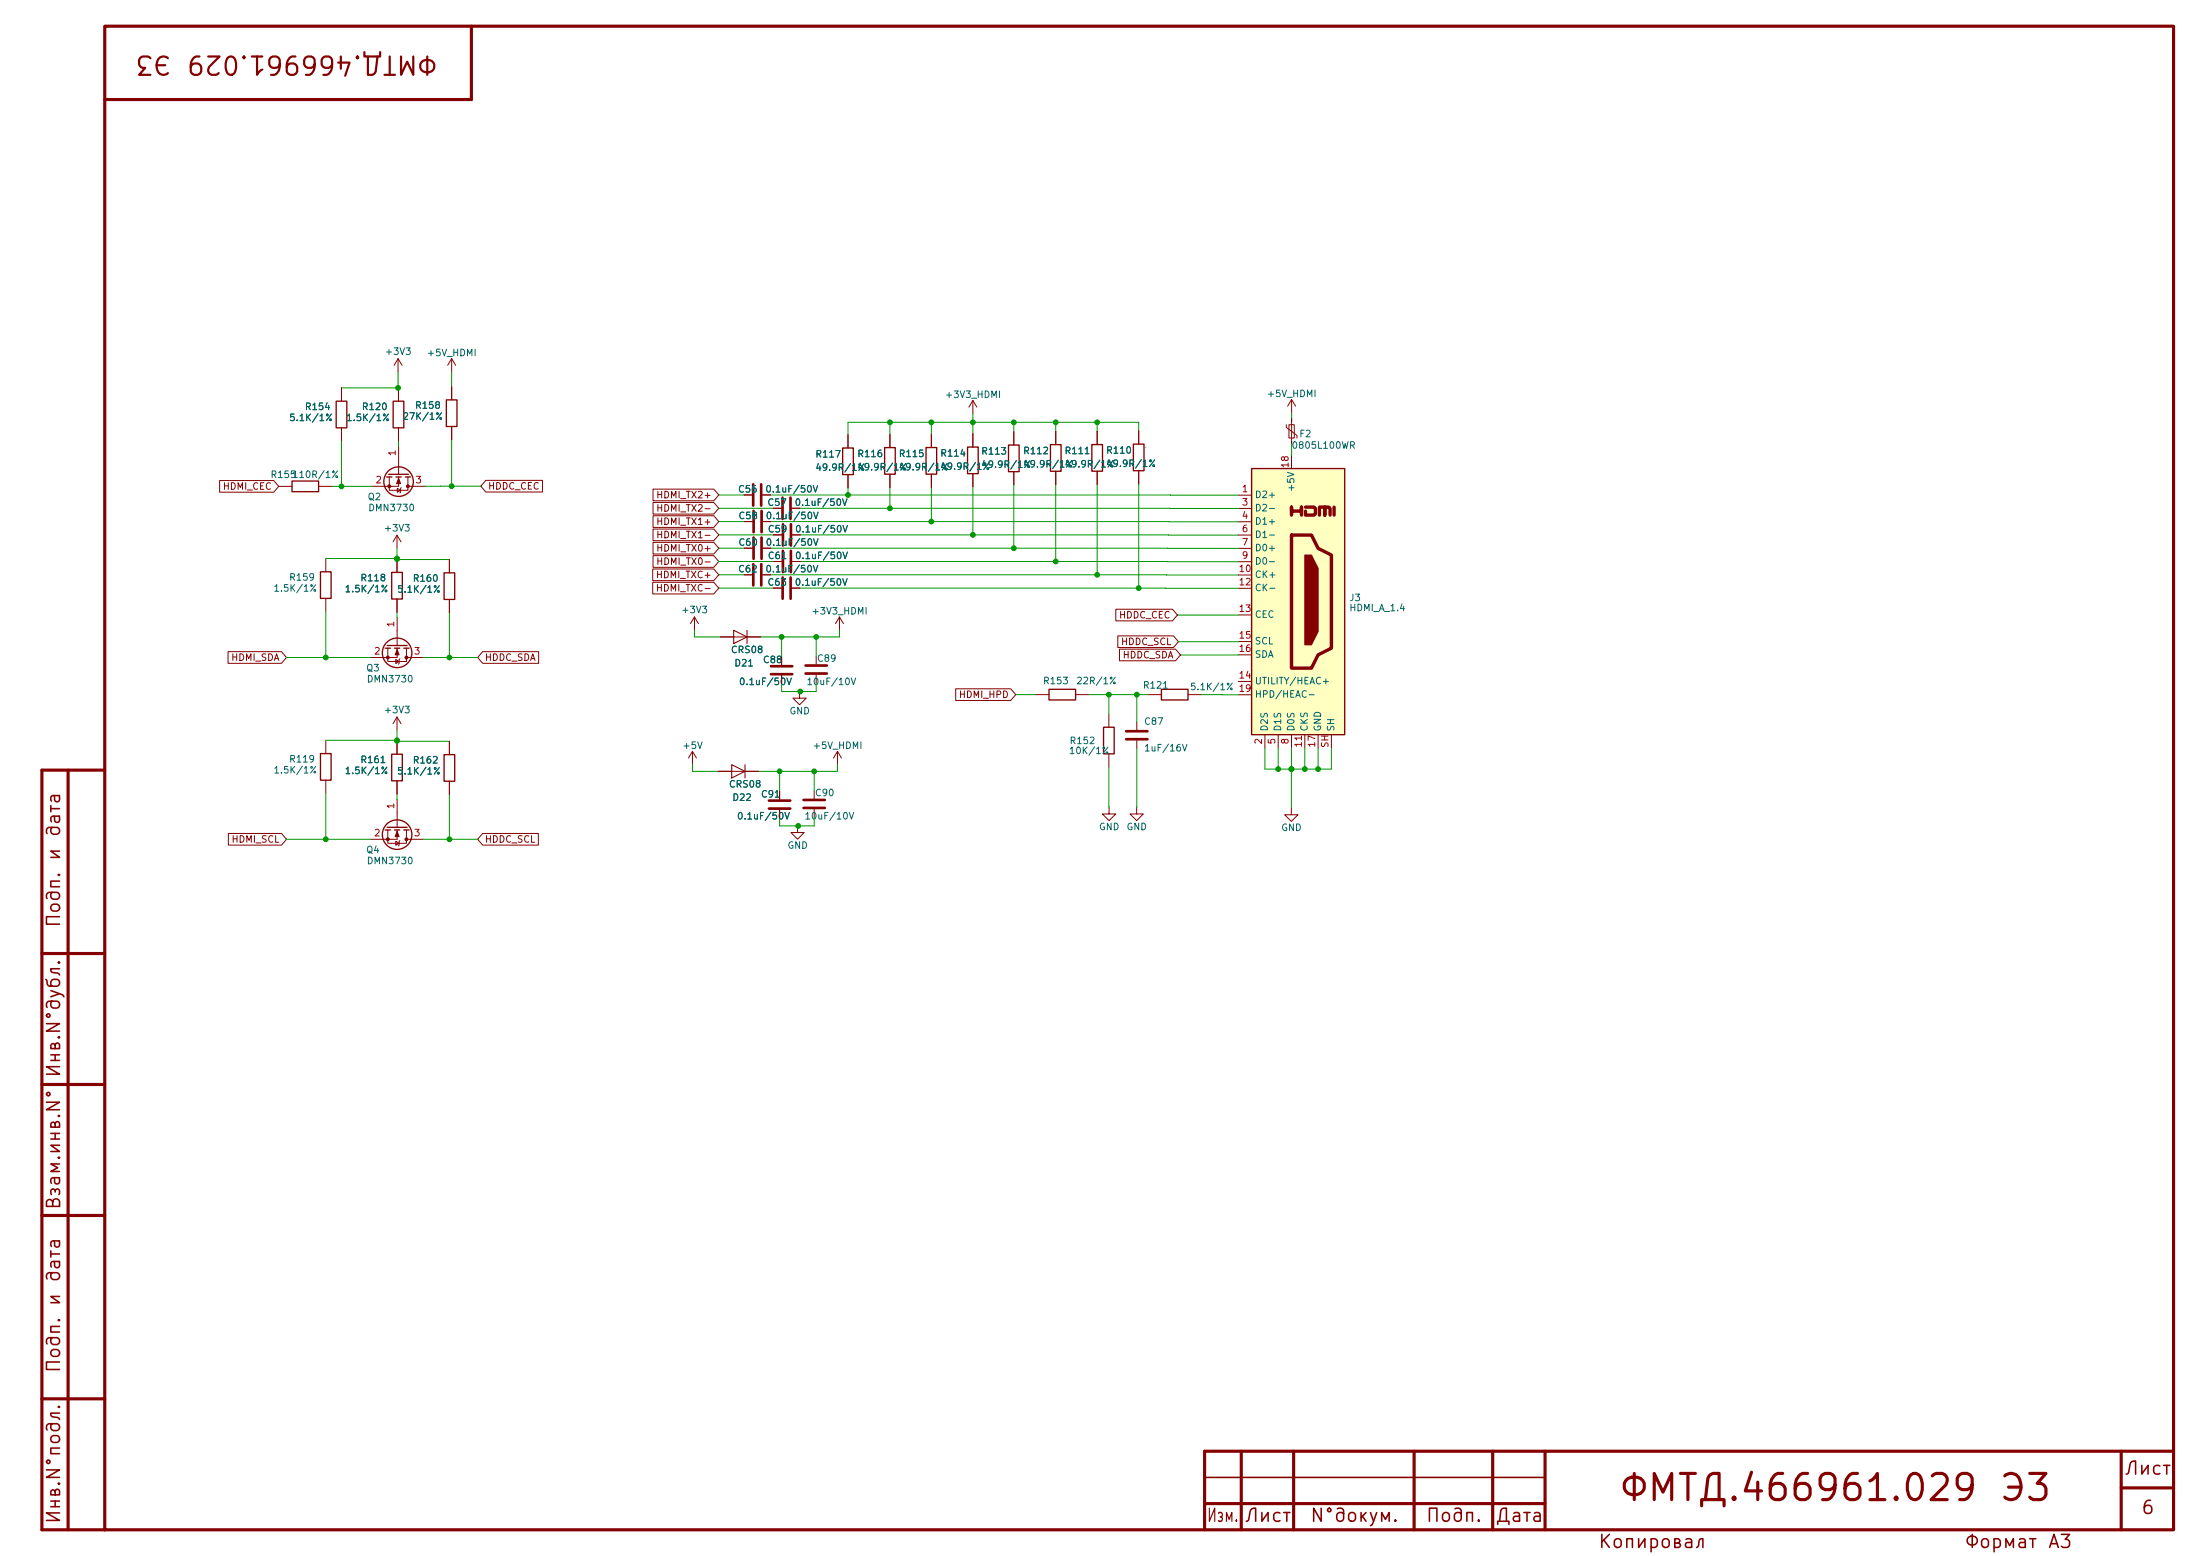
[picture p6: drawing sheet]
<svg xmlns="http://www.w3.org/2000/svg" width="297mm" height="210mm" viewBox="0 0 297 210" stroke-linecap="round" stroke-linejoin="round" font-family="sans-serif">
<g fill="none" stroke="#840000" stroke-width=".42">
<path d="M14.1 3.5h279.3v203h-279.3zM63.6 3.5v9.9h-49.5M9.2 103.9v102.6M14.1 103.9h-8.4v102.6h8.4M5.7 128.7h8.4M5.7 146.4h8.4M5.7 164h8.4M5.7 188.8h8.4M167.6 195.9v10.6M174.6 195.9v10.6M190.9 195.9v10.6M201.5 195.9v10.6"/>
<path d="M208.6 195.9v10.6M286.4 195.9v10.6M293.4 195.9h-130.8v10.6M162.6 202.9h46M286.4 200.8h7"/>
</g>
<path d="M162.6 199.4h46" fill="none" stroke="#840000" stroke-width=".21"/>
<path d="M101.7 65.4v2.8M101.7 76.1v2.9M102.8 65.4v2.8M102.8 76.1v2.9M152 98.7h2.9M152 99.8h2.9" fill="none" stroke="#840000" stroke-width=".36"/>
<g fill="none" stroke="#840000" stroke-width=".14">
<path d="M46.1 52.4v1.7M46.1 57.7v1.8M53.8 52.4v1.7M53.8 57.7v1.8M61 48.4v1.8M61 52.2v1.8M61 57.6v1.8M61 48.4l-.6 .9M61 48.4l.5 .9M37.6 65.6h1.8M43 65.6h1.8M52.6 64.4v1.8h2.5v-.6"/>
<path d="M53.6 72.2v1.8M53.6 75.5v1.8M53.6 72.2l-.5 .9M53.6 72.2l.5 .9M53.6 65.9l.5 .3-.5 .2zM53.8 60.2v3.8M53.8 64.4v1.2h-3.6M54.2 65.8l-.2 .7M55.1 64.4v1.2M55.1 65.6h2.3M100.4 66.8h1.1M100.4 77.6h1.1"/>
<path d="M102.9 66.8h1.1M103 77.6h1M44 99.9v1.8M52.4 87.5v1.8h2.5v-.6M53.4 89l.5 .3-.5 .2zM53.6 80.8v1.8M53.6 96.8v1.8M53.6 100v1.8M53.6 96.8l-.5 .9M53.6 96.8l.5 .9M53.6 83.4v3.7M53.6 87.5v1.2h-3.6"/>
<path d="M54 88.9l-.2 .7M54.9 87.5v1.2M54.9 88.7h2.3M153.5 97.4v1.1M153.5 99.9v1.1M44 105.3v1.8M52.4 112v1.8h2.5v-.5M53.4 113.5l.5 .3-.5 .3zM53.6 105.4v1.8M53.6 107.9v3.8M53.6 112v1.3h-3.6M54 113.5l-.2 .7"/>
<path d="M54.9 112v1.3M54.9 113.3h2.3M153.4 109v.9h-.9l.9 .9 .9-.9h-.9M174.3 109.1v.9h-.9l.9 .9 .9-.9h-.9"/>
</g>
<g fill="none" stroke="#840000" stroke-width=".18">
<path d="M45.4 54.1h1.4v3.6h-1.4zM53.1 54.1h1.4v3.6h-1.4zM60.3 54h1.4v3.6h-1.4zM39.4 64.9h3.6v1.5h-3.6zM52.2 64.4h.7M52.5 64h2.7M52.9 77.3h1.4v3.5h-1.4zM53.5 64.4h.7M54.7 64.4h.7M52 87.5h.7M52.3 87.1h2.7M53.3 87.5h.7"/>
<path d="M54.5 87.5h.7M43.3 101.7h1.4v3.6h-1.4zM52 112h.7M52.3 111.7h2.7M52.9 101.8h1.4v3.6h-1.4zM53.3 112h.7M54.5 112h.7"/>
<circle cx="53.8" cy="65" r="1.99"/>
<circle cx="53.6" cy="88.1" r="1.99"/>
<circle cx="53.6" cy="112.6" r="1.99"/>
</g>
<g fill="#840000" stroke="#840000" stroke-width=".14">
<path d="M53.6 112.2l.3 .7h-.6z"/>
<path d="M53.8 64.6l.3 .7h-.6z"/>
<path d="M53.6 87.7l.3 .7h-.6z"/>
<circle cx="54.9" cy="113.3" r=".2"/>
<circle cx="52.4" cy="113.3" r=".2"/>
<circle cx="55.1" cy="65.6" r=".2"/>
<circle cx="52.6" cy="65.6" r=".2"/>
<circle cx="54.9" cy="88.7" r=".2"/>
<circle cx="52.4" cy="88.7" r=".2"/>
</g>
<path d="M169 63.2h12.5v36h-12.5z" fill="#ffffc2"/>
<path d="M174.4 69.5v-1.1v.6h1.3v-.6v1.1M174.4 72.2h2.6l.9 1.8 1.8 .9v12.6l-1.8 .9-.9 1.8h-2.6zM176.2 68.4h1.2l.2 .2v.7l-.2 .2h-1.2v-.5M178.1 69.5v-1.1h.7v1.1v-1.1h.6l.2 .2v.9M180.1 68.4v1.1" fill="none" stroke="#840000" stroke-width=".45"/>
<g fill="none" stroke="#840000" stroke-width=".18">
<path d="M153 59.9h1.4v3.6h-1.4zM43.3 77.2h1.4v3.6h-1.4zM59.9 77.3h1.5v3.6h-1.5zM113.8 60.5h1.4v3.6h-1.4zM119.4 60.4h1.5v3.6h-1.5zM125 60.4h1.5v3.6h-1.5zM130.6 60.3h1.5v3.6h-1.5zM136.1 60.1h1.5v3.6h-1.5zM141.8 60h1.4v3.6h-1.4zM147.4 60h1.4v3.6h-1.4zM169 63.2h12.5v36h-12.5zM141.6 93h3.6v1.5h-3.6z"/>
<path d="M149 98.2h1.4v3.5h-1.4zM156.8 93h3.6v1.5h-3.6zM59.9 101.8h1.5v3.6h-1.5z"/>
</g>
<path d="M176.2 74.9h.8l.9 1.8v8.5l-.9 1.8h-.8z" fill="#840000" stroke="#840000" stroke-width=".14"/>
<g fill="none" stroke="#840000" stroke-width=".14">
<path d="M46.1 52.4v1.7M46.1 57.7v1.8M53.7 48.4l-.5 .9M53.7 48.4l.6 .9M53.7 48.4v1.8M53.8 52.4v1.7M53.8 57.7v1.8M61 52.2v1.8M61 57.6v1.8M114.5 58.7v1.8M120.1 58.6v1.8M125.7 58.6v1.8"/>
<path d="M131.3 54.1v1.7M131.3 58.5v1.8M131.3 54.1l-.5 .8M131.3 54.1l.6 .8M136.9 58.3v1.8M142.5 58.2v1.8M148.1 58.2v1.8M153.7 58.1v1.8M173.6 57.3v.4l1.5 1.1v.3M174 57.3h.7v1.8h-.7zM174.4 53.9v1.8M174.4 56.4v3.6"/>
<path d="M174.4 53.9l-.6 .9M174.4 53.9l.5 .9M29.6 64.9h7.4l.6 .7-.6 .8h-7.4zM44 75.4v1.8M53.6 75.5v1.8M60.7 75.5v1.8M65.6 64.8h7.6v1.6h-7.6l-.7-.8zM88.1 78.6h8.3l.6 .8-.6 .8h-8.3zM88.1 76.8h8.3l.6 .8-.6 .8h-8.3zM88.2 75h8.2l.6 .8-.6 .8h-8.2zM88.2 69.6h8.2l.6 .8-.6 .8h-8.2zM88.2 71.4h8.2l.6 .8-.6 .8h-8.2z"/>
<path d="M88.2 73.2h8.2l.6 .8-.6 .8h-8.2zM88.2 67.8h8.2l.6 .8-.6 .8h-8.2zM88.2 66h8.2l.6 .8-.6 .8h-8.2zM100.4 66.8h1.1M100.4 77.6h1.1M100.5 74h1.1M100.5 70.4h1.1M102.9 66.8h1.1M103 77.6h1M103 74h1.1M103 70.4h1.1M104.4 68.6h1.1"/>
<path d="M104.4 79.4h1.1M104.4 75.8h1.1M104.4 72.2h1.1M106.9 68.6h1.1M106.9 79.4h1.1M107 75.8h1M107 72.2h1M114.5 64.1v1.8M120.1 64v1.8M125.7 64v1.8M131.3 63.9v1.8M136.9 63.7v1.8"/>
<path d="M142.5 63.6v1.8M148.1 63.6v1.8M153.7 63.5v1.8M167.2 66.8h1.8M167.2 68.6h1.8M167.2 70.4h1.8M167.2 72.2h1.8M167.2 74h1.8M167.2 75.8h1.8M167.2 77.6h1.8M167.2 79.4h1.8M174.4 61.4v1.8"/>
<path d="M30.8 88h7.2l.7 .7-.7 .8h-7.2zM44 80.8v1.8M53.6 80.8v1.8M53.6 100v1.8M60.7 80.9v1.8M65.2 88h7.5v1.5h-7.5l-.7-.8zM93.8 83.3l-.6 .9M93.8 83.3l.5 .9M93.8 83.3v1.8M97.3 86h5.3M99.1 85.1l1.7 .9-1.7 .9zM100.8 85.1v1.8"/>
<path d="M105.5 88.7v1M105.5 91.2v1.1M107.9 93.3v.9h-.9l.9 .9 .9-.9h-.9M110.2 88.6v1M110.2 91.1v1.1M113.3 83.3l-.5 .9M113.3 83.3l.6 .9M113.3 83.3v1.8M129 93h7.5l.6 .8-.6 .7h-7.5zM139.8 93.8h1.8M145.2 93.8h1.8M149.7 96.4v1.8"/>
<path d="M150.6 82.2h7.7l.7 .8-.7 .8h-7.7zM150.9 85.8h7.5l.7 .8-.7 .8h-7.5zM151.1 87.6h7.6l.7 .8-.7 .8h-7.6zM155 93.8h1.8M160.4 93.8h1.8M167.2 83h1.8M167.2 92h1.8M167.2 86.6h1.8M167.2 88.4h1.8M167.2 93.8h1.8M170.8 99.2v1.8M172.6 99.2v1.8"/>
<path d="M174.4 99.2v1.8M176.2 99.2v1.8M177.9 99.2v1.8M179.7 99.2v1.8M30.8 112.5h7.2l.7 .8-.7 .8h-7.2zM53.6 105.4v1.8M60.7 100.1v1.7M60.7 105.4v1.8M65.2 112.5h7.5v1.6h-7.5l-.7-.8zM93.5 101.4l-.6 .9M93.5 101.4l.5 .9M93.5 101.4v1.8"/>
<path d="M97 104.1h5.4M98.8 103.2l1.8 .9-1.8 .9zM100.6 103.2v1.8M105.2 106.8v1.1M105.2 109.3v1.1M107.7 111.5v.9h-.9l.9 .9 .9-.9h-.9M109.9 106.7v1.1M109.9 109.2v1.1M113.1 101.4l-.6 .9M113.1 101.4l.5 .9M113.1 101.4v1.8M149.7 101.7v1.8"/>
<path d="M149.7 109v.9h-.9l.9 .9 .9-.9h-.9"/>
</g>
<g fill="none" stroke="#840000" stroke-width=".36">
<path d="M101.7 72.6v2.8M101.7 69v2.8M102.8 72.6v2.8M102.8 69v2.8M105.6 67.2v2.8M105.7 77.9v2.9M105.7 74.3v2.9M105.7 70.8v2.8M106.7 67.2v2.8M106.7 77.9v2.9M106.8 74.3v2.9M106.8 70.8v2.8"/>
<path d="M104.1 89.9h2.9M104.1 91h2.9M108.7 89.8h2.9M108.7 90.9h2.9M103.8 108.1h2.9M103.8 109.1h2.9M108.5 108h2.9M108.5 109h2.9"/>
</g>
<g fill="none" stroke="#009600" stroke-width=".14">
<path d="M46.1 59.5v6.1M46.1 52.4h7.7M53.7 50.2v2.2M53.8 59.5v.7M61 50.2v2M61 59.4v6.2M120.1 57v1.6M125.7 57v1.6M131.3 55.8v2.7M136.9 57v1.3M142.5 57v1.2M148.1 57v1.2"/>
<path d="M153.7 58.1v-1.1h-39.2v1.7M174.4 55.7v.7M44 75.4h9.6M44.8 65.6h5.4M50.2 65.6h.1M53.6 74v1.5h7.1M53.8 60.2h.1M64.9 65.6h-7.5M97 77.6h3.4M97 66.8h3.4M97 68.6h7.4M97 79.4h7.4"/>
<path d="M97 72.2h7.4M97 74h3.5M97 75.8h7.4M97 70.4h3.5M104 66.8h63.2M104 77.6h63.2M104.1 74h63.1M104.1 70.4h63.1M108 68.6h59.2M108 79.4h59.2M108 75.8h59.2M108 72.2h59.2"/>
<path d="M114.5 65.9v.9M120.1 65.8v2.8M125.7 65.8v4.6M131.3 65.7v6.5M136.9 65.5v8.5M142.5 65.4v10.4M148.1 65.4v12.2M153.7 65.3v14.1M154.7 60.3v.1M157.5 77.6h.1M157.9 68.6h.1M174.4 61.4h.1"/>
<path d="M174.4 60v1.4M38.7 88.7h11.3M44 82.6v6.1M44 99.9h9.6M53.6 82.6v.8M53.6 98.6v1.5h7.1M53.6 83.4h.1M57.2 88.7h7.3M60.7 82.7v6M93.8 85.1v.9h3.5M105.5 86v2.7M108 93.3h.1"/>
<path d="M110.2 92.2v1.1h-4.7v-1M110.2 86v2.6M113.3 85.1v.9h-10.7M137.1 93.8h2.7M147 93.8h8M149.7 93.8v2.6M153.5 93.8v3.6M159.4 88.4h7.8M162.2 93.8h5M165 93.8h.1M167.2 83h-8.2M167.2 86.6h-8.1"/>
<path d="M167.2 88.4h.1M38.7 113.3h11.3M44 107.1v6.2M53.6 107.2v.7M53.6 107.9h.1M57.2 113.3h7.3M60.7 107.2v6.1M93.5 103.2v.9h3.5M105.2 104.1v2.7M107.8 111.5h.1M109.9 104.1v2.6M109.9 110.3v1.2h-4.7v-1.1"/>
<path d="M113.1 103.2v.9h-10.7M149.7 103.5v5.5M153.4 108.9h.1M153.5 101l-.1 8M170.8 101v2.8h8.9v-2.8M172.6 101v2.8M174.3 103.8v5.3M174.4 101v2.8M176.2 101v2.8M177.9 101v2.8"/>
</g>
<g fill="#009600" stroke="#009600" stroke-width=".14">
<circle cx="174.3" cy="103.8" r=".32"/>
<circle cx="174.4" cy="103.8" r=".32"/>
<circle cx="172.6" cy="103.8" r=".32"/>
<circle cx="177.9" cy="103.8" r=".32"/>
<circle cx="176.2" cy="103.8" r=".32"/>
<circle cx="148.1" cy="77.6" r=".32"/>
<circle cx="142.5" cy="75.8" r=".32"/>
<circle cx="136.9" cy="74" r=".32"/>
<circle cx="153.7" cy="79.4" r=".32"/>
<circle cx="148.1" cy="57" r=".32"/>
<circle cx="142.5" cy="57" r=".32"/>
<circle cx="107.8" cy="111.5" r=".32"/>
<circle cx="108" cy="93.3" r=".32"/>
<circle cx="153.5" cy="93.8" r=".32"/>
<circle cx="105.5" cy="86" r=".32"/>
<circle cx="149.7" cy="93.8" r=".32"/>
<circle cx="120.1" cy="57" r=".32"/>
<circle cx="125.7" cy="57" r=".32"/>
<circle cx="109.9" cy="104.1" r=".32"/>
<circle cx="120.1" cy="68.6" r=".32"/>
<circle cx="131.3" cy="72.2" r=".32"/>
<circle cx="114.5" cy="66.8" r=".32"/>
<circle cx="125.7" cy="70.4" r=".32"/>
<circle cx="136.9" cy="57" r=".32"/>
<circle cx="131.3" cy="57" r=".32"/>
<circle cx="110.2" cy="86" r=".32"/>
<circle cx="105.2" cy="104.1" r=".32"/>
<circle cx="60.7" cy="113.3" r=".32"/>
<circle cx="53.6" cy="100" r=".32"/>
<circle cx="53.6" cy="99.9" r=".32"/>
<circle cx="44" cy="88.7" r=".32"/>
<circle cx="60.7" cy="88.7" r=".32"/>
<circle cx="53.6" cy="75.4" r=".32"/>
<circle cx="53.6" cy="75.5" r=".32"/>
<circle cx="44" cy="113.3" r=".32"/>
<circle cx="46.1" cy="65.6" r=".32"/>
<circle cx="53.7" cy="52.4" r=".32"/>
<circle cx="61" cy="65.6" r=".32"/>
</g>
<g font-size="3.5" fill="#840000">
<text x="218.4" y="203.5">ФМТД.466961.029</text>
<text x="269.6" y="203.5">Э3</text>
</g>
<g font-size="2.5" fill="#840000">
<text x="23.4" y="6.9" transform="rotate(-180 23.4 6.9)">Э3</text>
<text x="59.2" y="6.9" transform="rotate(-180 59.2 6.9)">ФМТД.466961.029</text>
</g>
<g font-size="1.8" fill="#840000">
<text x="8.6" y="113.1" transform="rotate(-90 8.6 113.1)">дата</text>
<text x="8.6" y="116.3" transform="rotate(-90 8.6 116.3)">и</text>
<text x="8.6" y="125.3" transform="rotate(-90 8.6 125.3)">Подп.</text>
<text x="8.6" y="145.6" transform="rotate(-90 8.6 145.6)">Инв.N°дубл.</text>
<text x="8.6" y="163.4" transform="rotate(-90 8.6 163.4)">Взам.инв.N°</text>
<text x="8.6" y="173.2" transform="rotate(-90 8.6 173.2)">дата</text>
<text x="8.6" y="176.4" transform="rotate(-90 8.6 176.4)">и</text>
<text x="8.6" y="185.4" transform="rotate(-90 8.6 185.4)">Подп.</text>
<text x="286.7" y="199.5">Лист</text>
<text x="8.6" y="205.8" transform="rotate(-90 8.6 205.8)">Инв.N°подл.</text>
<text x="162.8" y="205.9">Изм.</text>
<text x="167.9" y="205.9">Лист</text>
<text x="176.8" y="205.9">N°докум.</text>
<text x="192.4" y="205.9">Подп.</text>
<text x="201.8" y="205.9">Дата</text>
<text x="215.7" y="209.4">Копировал</text>
<text x="265.2" y="209.4">Формат</text>
<text x="276.4" y="209.4">A3</text>
<text x="289" y="204.8">6</text>
</g>
<g font-size=".9" fill="#006464">
<text x="51.9" y="48.1">+3V3</text>
<text x="57.5" y="48.3">+5V_HDMI</text>
<text x="127.5" y="53.9">+3V3_HDMI</text>
<text x="170.9" y="53.8">+5V_HDMI</text>
<text x="39" y="57.1">5.1K/1%</text>
<text x="41.1" y="55.6">R154</text>
<text x="46.7" y="57.1">1.5K/1%</text>
<text x="48.8" y="55.6">R120</text>
<text x="54.3" y="56.9">27K/1%</text>
<text x="55.9" y="55.4">R158</text>
<text x="175.3" y="59.2">F2</text>
<text x="36.4" y="64.7">R155</text>
<text x="39.4" y="64.7">110R/1%</text>
<text x="110" y="62">R117</text>
<text x="110" y="63.8">49.9R/1%</text>
<text x="115.7" y="61.9">R116</text>
<text x="115.7" y="63.7">49.9R/1%</text>
<text x="121.2" y="61.9">R115</text>
<text x="121.2" y="63.7">49.9R/1%</text>
<text x="126.9" y="61.8">R114</text>
<text x="126.9" y="63.6">49.9R/1%</text>
<text x="132.4" y="61.6">R113</text>
<text x="132.4" y="63.4">49.9R/1%</text>
<text x="138" y="61.5">R112</text>
<text x="138" y="63.3">49.9R/1%</text>
<text x="143.6" y="61.5">R111</text>
<text x="143.6" y="63.3">49.9R/1%</text>
<text x="149.2" y="61.4">R110</text>
<text x="149.2" y="63.2">49.9R/1%</text>
<text x="174.3" y="60.8">0805L100WR</text>
<text x="49.6" y="67.7">Q2</text>
<text x="49.6" y="69.2">DMN3730</text>
<text x="51.7" y="71.9">+3V3</text>
<text x="99.6" y="66.7">C56</text>
<text x="99.6" y="70.3">C58</text>
<text x="103.2" y="66.7">0.1uF/50V</text>
<text x="103.3" y="70.3">0.1uF/50V</text>
<text x="103.5" y="68.5">C57</text>
<text x="107.2" y="68.5">0.1uF/50V</text>
<text x="169.3" y="67.4">D2+</text>
<text x="169.3" y="69.2">D2-</text>
<text x="169.3" y="71">D1+</text>
<text x="175" y="66.5" transform="rotate(-90 175 66.5)">+5V</text>
<text x="99.6" y="77.5">C62</text>
<text x="99.6" y="73.9">C60</text>
<text x="103.3" y="77.5">0.1uF/50V</text>
<text x="103.3" y="73.9">0.1uF/50V</text>
<text x="103.6" y="75.7">C61</text>
<text x="103.6" y="72.1">C59</text>
<text x="107.3" y="75.7">0.1uF/50V</text>
<text x="107.3" y="72.1">0.1uF/50V</text>
<text x="169.3" y="72.8">D1-</text>
<text x="169.3" y="74.6">D0+</text>
<text x="169.3" y="76.4">D0-</text>
<text x="36.8" y="80.1">1.5K/1%</text>
<text x="39" y="78.6">R159</text>
<text x="46.5" y="80.2">1.5K/1%</text>
<text x="48.6" y="78.7">R118</text>
<text x="53.5" y="80.2">5.1K/1%</text>
<text x="55.6" y="78.7">R160</text>
<text x="91.9" y="83">+3V3</text>
<text x="103.5" y="79.3">C63</text>
<text x="107.2" y="79.3">0.1uF/50V</text>
<text x="109.5" y="83.2">+3V3_HDMI</text>
<text x="169.3" y="78.2">CK+</text>
<text x="169.3" y="80">CK-</text>
<text x="169.3" y="83.6">CEC</text>
<text x="182.1" y="81.4">J3</text>
<text x="182.1" y="82.7">HDMI_A_1.4</text>
<text x="98.6" y="88.4">CRS08</text>
<text x="102.9" y="89.7">C88</text>
<text x="110.2" y="89.5">C89</text>
<text x="169.3" y="87.2">SCL</text>
<text x="169.3" y="89">SDA</text>
<text x="49.4" y="90.8">Q3</text>
<text x="49.4" y="92.3">DMN3730</text>
<text x="99.1" y="90.2">D21</text>
<text x="99.7" y="92.7">0.1uF/50V</text>
<text x="108.8" y="92.7">10uF/10V</text>
<text x="140.7" y="92.6">R153</text>
<text x="145.2" y="92.6">22R/1%</text>
<text x="154.2" y="93.2">R121</text>
<text x="160.6" y="93.4">5.1K/1% 19</text>
<text x="169.3" y="92.6">UTILITY/HEAC+</text>
<text x="169.3" y="94.4">HPD/HEAC-</text>
<text x="51.7" y="96.5">+3V3</text>
<text x="92" y="101.3">+5V</text>
<text x="106.5" y="96.6">GND</text>
<text x="109.6" y="101.3">+5V_HDMI</text>
<text x="144.2" y="102">10K/1%</text>
<text x="144.3" y="100.6">R152</text>
<text x="154.4" y="98">C87</text>
<text x="154.4" y="101.6">1uF/16V</text>
<text x="171.4" y="98.8" transform="rotate(-90 171.4 98.8)">D2S</text>
<text x="173.2" y="98.8" transform="rotate(-90 173.2 98.8)">D1S</text>
<text x="175" y="98.8" transform="rotate(-90 175 98.8)">D0S</text>
<text x="176.8" y="98.8" transform="rotate(-90 176.8 98.8)">CKS</text>
<text x="178.6" y="98.8" transform="rotate(-90 178.6 98.8)">GND</text>
<text x="180.4" y="98.8" transform="rotate(-90 180.4 98.8)">SH</text>
<text x="36.8" y="104.6">1.5K/1%</text>
<text x="39" y="103.1">R119</text>
<text x="46.5" y="104.7">1.5K/1%</text>
<text x="48.6" y="103.2">R161</text>
<text x="53.5" y="104.8">5.1K/1%</text>
<text x="55.6" y="103.3">R162</text>
<text x="98.3" y="106.5">CRS08</text>
<text x="102.7" y="107.9">C91</text>
<text x="109.9" y="107.7">C90</text>
<text x="98.8" y="108.3">D22</text>
<text x="99.4" y="110.8">0.1uF/50V</text>
<text x="108.5" y="110.8">10uF/10V</text>
<text x="148.3" y="112.3">GND</text>
<text x="152" y="112.3">GND</text>
<text x="172.9" y="112.4">GND</text>
<text x="49.4" y="115.4">Q4</text>
<text x="49.4" y="116.9">DMN3730</text>
<text x="106.2" y="114.8">GND</text>
</g>
<g font-size=".9" fill="#a90000">
<text x="50.6" y="65.5">2</text>
<text x="53.6" y="61.6" transform="rotate(-90 53.6 61.6)">1</text>
<text x="56" y="65.5">3</text>
<text x="174.2" y="63.3" transform="rotate(-90 174.2 63.3)">18</text>
<text x="167.6" y="66.7">1</text>
<text x="167.6" y="68.4">3</text>
<text x="167.6" y="70.2">4</text>
<text x="167.1" y="77.4">10</text>
<text x="167.6" y="72">6</text>
<text x="167.6" y="73.8">7</text>
<text x="167.6" y="75.6">9</text>
<text x="167.1" y="79.2">12</text>
<text x="167.1" y="82.8">13</text>
<text x="50.4" y="88.6">2</text>
<text x="53.4" y="84.7" transform="rotate(-90 53.4 84.7)">1</text>
<text x="55.8" y="88.6">3</text>
<text x="167.1" y="86.4">15</text>
<text x="167.1" y="88.2">16</text>
<text x="167.1" y="91.8">14</text>
<text x="170.6" y="100.6" transform="rotate(-90 170.6 100.6)">2</text>
<text x="172.4" y="100.6" transform="rotate(-90 172.4 100.6)">5</text>
<text x="174.2" y="100.6" transform="rotate(-90 174.2 100.6)">8</text>
<text x="176" y="101" transform="rotate(-90 176 101)">11</text>
<text x="177.8" y="101" transform="rotate(-90 177.8 101)">17</text>
<text x="179.6" y="101" transform="rotate(-90 179.6 101)">SH</text>
<text x="50.4" y="113.1">2</text>
<text x="53.4" y="109.3" transform="rotate(-90 53.4 109.3)">1</text>
<text x="55.8" y="113.1">3</text>
</g>
<g font-size=".9" fill="#840000">
<text x="30" y="66.3">HDMI_CEC</text>
<text x="65.8" y="66.3">HDDC_CEC</text>
<text x="88.5" y="71.1">HDMI_TX1+</text>
<text x="88.5" y="69.3">HDMI_TX2-</text>
<text x="88.5" y="67.5">HDMI_TX2+</text>
<text x="88.5" y="76.5">HDMI_TX0-</text>
<text x="88.5" y="72.9">HDMI_TX1-</text>
<text x="88.5" y="74.7">HDMI_TX0+</text>
<text x="88.5" y="80">HDMI_TXC-</text>
<text x="88.5" y="78.3">HDMI_TXC+</text>
<text x="151" y="83.7">HDDC_CEC</text>
<text x="31.1" y="89.4">HDMI_SDA</text>
<text x="65.4" y="89.4">HDDC_SDA</text>
<text x="151.3" y="87.3">HDDC_SCL</text>
<text x="151.5" y="89.1">HDDC_SDA</text>
<text x="129.4" y="94.4">HDMI_HPD</text>
<text x="31.2" y="114">HDMI_SCL</text>
<text x="65.4" y="114">HDDC_SCL</text>
</g>
</svg>
